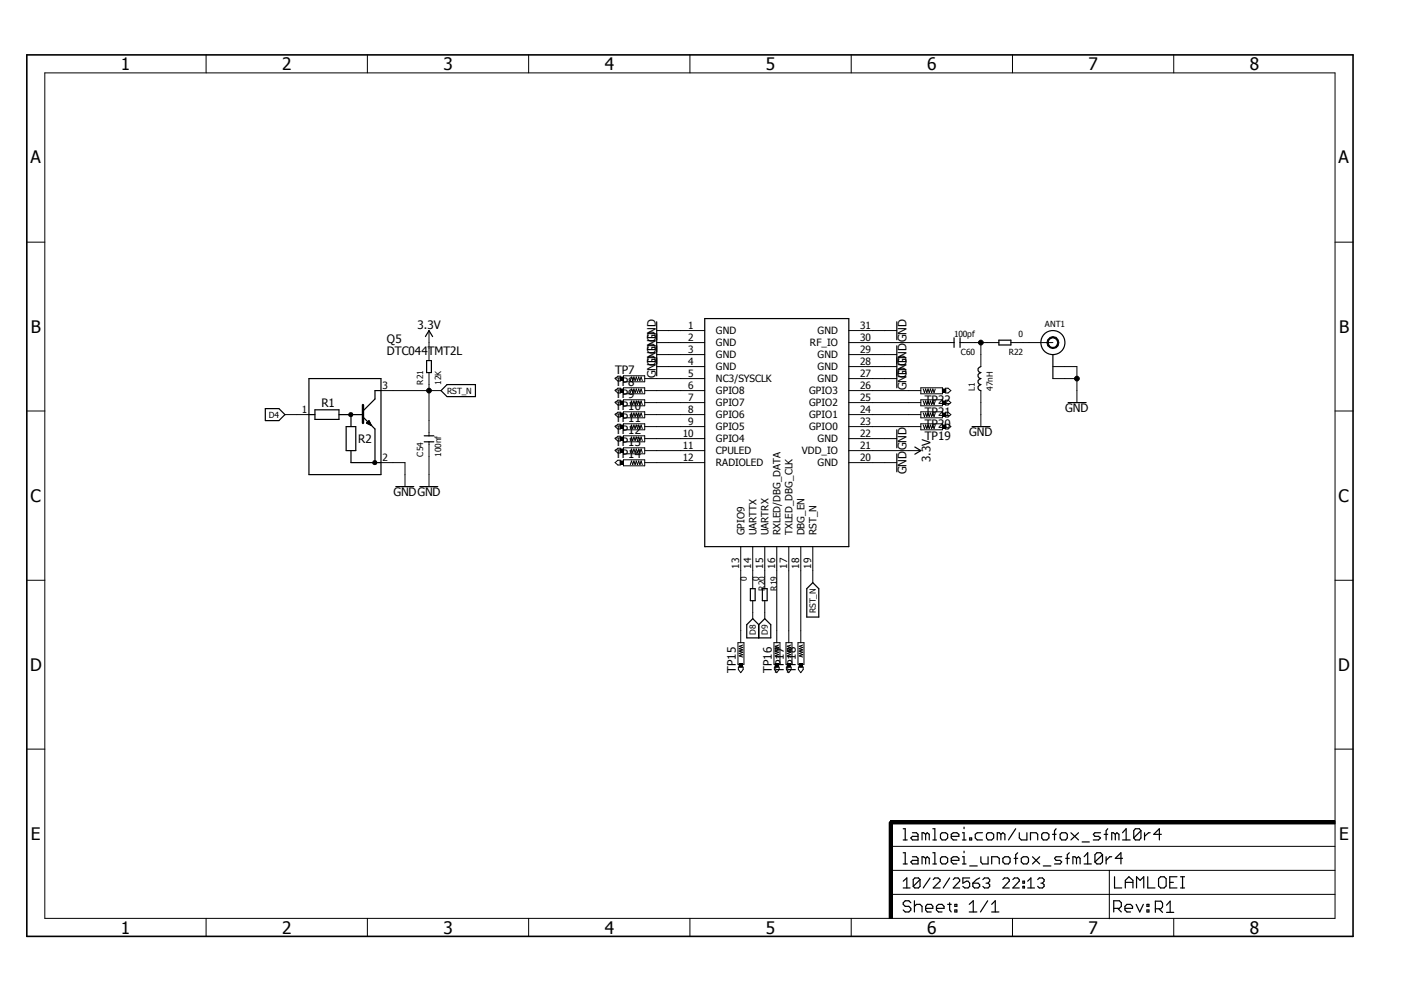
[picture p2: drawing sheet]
<svg xmlns="http://www.w3.org/2000/svg" width="297mm" height="210mm" viewBox="0 0 297 210" stroke-linecap="round" stroke-linejoin="round" font-family="sans-serif">
<path d="M286.7 11.3l-281.7 93.6M5 104.9l281.7 93.7" fill="none" stroke="#fff" stroke-width=".21"/>
<g fill="none" stroke="#000" stroke-width=".25">
<path d="M90 71.2l.8-1.3 .7 1.3M90.3 76.3h1v2.5h-1zM138.9 68.1v11.4M149.1 67.4h30.5v48.3h-30.5zM189.7 68.1v3.8M189.7 73.2v8.9M201.8 71.5v2M203.1 71.5v2M207.5 77.6l-.6 .4v.4l.3 .4h.3l-.6 .5v.4l.3 .3 .3 .1-.6 .4v.5l.3 .3 .3 .1-.6 .4v.4l.3 .4h.3M211.3 72h2.6v1h-2.6zM222.8 75v5.1M56.1 86.5h2.9l1.3 1.2-1.3 1.3h-2.9z"/>
<path d="M65.4 80.1h15.2v20.3h-15.2zM65.4 87.7h1.2M66.6 86.7h5.1v2h-5.1zM71.7 87.7h5.1M73.2 90.3h2.1v5h-2.1zM74.3 87.7v2.6M74.3 95.3v2.6h6.3M76.8 88.2l2.5 2.6v7.1M77.6 89.5l.5-.5 .5 1M77.6 89.5l1 .5M77.6 89.5h.7M77.6 89.4h.6"/>
<path d="M77.8 89.7h.5M77.8 89.3h.3M77.9 89.2h.2M78.1 89.8h.3M78.3 89.9h.2M78.6 90h.1M80.6 82.6h-1.3v1.8l-2.5 2.6M89.7 93.5h2.1M89.7 92.2h2.1M94.6 81.4h6v2.5h-6l-1.3-1.3zM189.7 90.9v3.9M189.7 96v3.8"/>
<path d="M193.5 94.6l1.3 .7-1.3 .8M205.7 90.3h3.8M226 85.2h3.8M83.7 103h3.8M88.8 103h3.8M158 132.2l1.3-1.3 1.2 1.3 1.3-1.3 1.3 1.3v2.8h-5.1zM158.7 124.6h1.1v2.5h-1.1zM160.5 132.2v2.8M161.3 124.6h1v2.5h-1zM172 123.3l1.2 1.3v6h-2.5v-6zM191.1 175.4h.4v2.3M191.1 177.7h.8"/>
<path d="M193 176.2h.9l.3 .3v1.2h-1.2l-.3-.4 .3-.3h1.2M195.8 176.5l-.4-.3h-.3v1.5M195.8 176.5v1.2M195.8 176.5l.4-.3 .4 .3v1.2M197.4 175.4h.4v2.3M197.4 177.7h.7M199 176.5l.3-.3h.8l.4 .3v.8l-.4 .4h-.8l-.3-.4zM201.3 177h1.6v-.5l-.5-.3h-.7l-.4 .3v.8l.4 .4h.7M203.6 176.2h.4v1.5M203.6 177.7h.8M204 175v.4M205.1 177.3h.5v.4h-.5z"/>
<path d="M207.9 176.2h-1.1l-.5 .3v.8l.5 .4h1.1M208.7 176.5l.3-.3h.8l.4 .3v.8l-.4 .4h-.8l-.3-.4zM211.8 176.5l-.4-.3h-.4v1.5M211.8 176.5v1.2M211.8 176.5l.4-.3 .4 .3v1.2M214.9 175.4l-1.5 2.3M215.6 176.2v1.1l.5 .4h1.2v-1.5M218 177.7v-1.5h1.2l.3 .3v1.2M220.4 176.5l.3-.3h.8l.4 .3v.8l-.4 .4h-.8l-.3-.4zM222.7 176.5h.7M223.4 175.4l-.3 .4v1.9M224.6 176.2h.9l.3 .3v.8l-.3 .4h-.9l-.3-.4v-.8z"/>
<path d="M226.6 176.2l1.6 1.5M228.2 176.2l-1.6 1.5M228.9 178.2h1.6M232.8 176.2h-1.2l-.3 .3 .3 .5h.8l.4 .3-.4 .4h-1.1M233.6 176.5h.8M234.4 175.4l-.4 .4v1.9M236 176.5l.3-.3 .4 .3v1.2M236 176.5l-.5-.3h-.3v1.5M236 176.5v1.2M237.5 177.7h1.6M237.5 176.2l.8-.8v2.3M241.4 175.8l-.4-.4h-.8l-.3 .4v1.5"/>
<path d="M241.4 175.8v1.5l-.4 .4h-.8l-.3-.4M241.4 175.8l-1.5 1.5M242.1 176.2v1.5M243.3 176.2h-.3l-.9 .8M245.7 176.5h-1.6l1.2-1.1v2.3M191.1 180.4h.4v2.4M191.1 182.8h.8M191.1 186.5l.8-.7v2.1M191.1 187.9h1.4M192.7 191l-.4-.4h-.8l-.4 .4v.4l.4 .4h.8l.4 .4v.3l-.4 .5h-.8l-.4-.5M193 181.3h.9l.3 .3v1.2h-1.2l-.3-.4 .3-.4h1.2M193.5 191.8l.4-.4h.7l.5 .4v1.2"/>
<path d="M193.5 190.6v2.4M194.6 186.1v1.5l-.3 .3h-.8l-.3-.3M194.6 186.1l-.3-.3h-.8l-.3 .3v1.5M194.6 186.1l-1.4 1.5M195.8 181.6l-.4-.3h-.3v1.5M195.8 181.6v1.2M195.8 192.2h1.6v-.4l-.4-.4h-.8l-.4 .4v.7l.4 .5h.8M195.8 181.6l.4-.3 .4 .3v1.2M196.8 185.8l-1.5 2.1M197.4 180.4h.4v2.4M197.4 182.8h.7M197.4 186.1l.4-.3h.7l.4 .3v.4l-1.5 1.4h1.5"/>
<path d="M198.1 192.2h1.6v-.4l-.4-.4h-.8l-.4 .4v.7l.4 .5h.8M199 181.6l.3-.3h.8l.4 .3v.8l-.4 .4h-.8l-.3-.4zM200.5 191.4h.8M200.9 185.8l-1.3 2.1M200.9 191v1.5l.4 .5M201.3 182h1.6v-.4l-.5-.3h-.7l-.4 .3v.8l.4 .4h.7M201.7 186.1l.3-.3h.7l.3 .3v.4l-1.3 1.4h1.3M202 192.5h.4v.5h-.4zM202 191.4h.4v.4h-.4zM203.6 182.8h.8M203.6 181.3h.4v1.5M204 180.1v.3"/>
<path d="M205.1 191.4l.8-.8v2.4M205.1 193h1.6M205.1 183.2h1.7M205.1 185.8h-1.4v1.1l.8-.4h.3l.3 .4v.7l-.3 .3h-.7l-.4-.3M205.8 186.9h1.1l.4 .3v.4l-.4 .3h-.7l-.4-.3zM207.3 185.8l-.7 .3-.8 .8M207.5 181.3v1.1l.4 .4h1.1v-1.5M207.9 186.1l.4-.3h.7l.4 .3v.4l-.4 .4M208.6 186.9h.4M209 190.6l-1.6 2.4M209 186.9l.4 .3v.4l-.4 .3h-.7l-.4-.3M209.8 182.8v-1.5h1.2l.4 .3v1.2"/>
<path d="M209.8 193h1.5M209.8 191.4l.8-.8v2.4M212.2 181.6l.4-.3h.8l.3 .3v.8l-.3 .4h-.8l-.4-.4zM212.2 186.1l.3-.3h.7l.3 .3v.4l-1.3 1.4h1.3M214.3 186.1l.3-.3h.7l.3 .3v.4l-1.3 1.4h1.3M214.5 181.6h.8M215.3 180.4l-.4 .5v1.9M216.1 181.6l.4-.3h.8l.3 .3v.8l-.3 .4h-.8l-.4-.4zM216.4 187.6h.3v.3h-.3zM216.4 186.5h.3v.4h-.3zM217.4 187.9h1.5M217.4 186.5l.7-.7v2.1"/>
<path d="M218.4 181.3l1.6 1.5M219.5 186.1l.4-.3h.7l.3 .3v.4l-.3 .4M220 181.3l-1.6 1.5M220.2 186.9h.4M220.6 186.9l.3 .3v.4l-.3 .3h-.7l-.4-.3M220.7 183.2h1.6M224.6 181.3h-1.2l-.3 .3 .3 .4h.9l.3 .4-.3 .4h-1.2M225.5 181.6h.7M226.2 180.4l-.4 .5v1.9M227.8 181.6l-.4-.3h-.4v1.5M227.8 181.6v1.2M227.8 181.6l.4-.3 .3 .3v1.2"/>
<path d="M229.4 182.8h1.5M229.4 181.3l.7-.9v2.4M233.3 180.9l-.5-.5h-.7l-.5 .5v1.5M233.3 180.9v1.5l-.5 .4h-.7l-.5-.4M233.3 180.9l-1.7 1.5M234 181.3v1.5M235.2 181.3h-.4l-.8 .7M235.6 192.2h1.2l.4-.4v-.8l-.4-.4h-1.2v2.4M235.8 185.5v2.4h1.5M236.5 192.2l.7 .8M237.5 181.6h-1.5l1.2-1.2v2.4M238 192.2h1.6v-.4l-.4-.4h-.8l-.4 .4v.7l.4 .5h.8"/>
<path d="M238.1 187.9v-1.6l.7-.8 .9 .8v1.6M238.1 186.7h1.6M240.4 191.4l.7 1.6 .8-1.6M240.5 187.9v-2.4l.7 .8 .8-.8v2.4M242.7 192.5h.4v.5h-.4zM242.7 191.4h.4v.4h-.4zM242.8 185.5v2.4h1.5M244.4 192.3h1.2l.4-.4v-.8l-.4-.4h-1.2v2.4M245.1 185.9l.4-.4h.8l.4 .4v1.6l-.4 .4h-.8l-.4-.4zM245.2 192.3l.8 .8M246.8 191.5l.8-.8v2.4M246.8 193.1h1.5"/>
<path d="M247.5 186.7h.7M249 185.5h-1.5v2.4h1.5M249.8 187.9h.8M249.8 185.5h.8M250.2 185.5v2.4"/>
<circle cx="222.7" cy="72.5" r="2.55"/>
</g>
<g fill="none" stroke="#000" stroke-width=".21">
<path d="M9.5 15.4h272.9v178.9h-272.9zM43.6 11.6v3.8M77.7 11.6v3.8M111.8 11.6v3.8M146 11.6v3.8M180.1 11.6v3.8M214.2 11.6v3.8M248.3 11.6v3.8M5.7 51.2h3.8M282.4 51.2h3.9M90.8 69.9v6.4M90.8 78.8v13.4"/>
<path d="M131.2 79.8h.7v.6h-.7zM131.9 79.5h4.5v1.3h-4.5zM138.9 69.9h10.2M138.9 72.5h10.2M138.9 75h10.2M138.9 77.6h10.2M179.6 69.9h10.1M179.6 72.5h22.2M179.6 75h10.1M179.6 77.6h10.1M203.1 72.5h8.2M207.5 72.5v5.1"/>
<path d="M213.9 72.5h8.9M221.7 71.9a1.27 1.27 0 0 1 2-.2 1.27 1.27 0 0 1-.5 2 1.27 1.27 0 0 1-1.7-1.2h.2a1.02 1.02 0 0 1 1.3-1 1.02 1.02 0 0 1 .7 1.4 1.02 1.02 0 0 1-1.5 .5l-.5-.9h-.2zM222.8 77.6h5v7.6M5.7 87h3.8M60.3 87.7h5.1M73.9 87.4h.6l.2 .3-.2 .4h-.6l-.2-.4 .6-.1v.2l-.6-.1zM79 97.6h.6l.2 .3-.2 .3h-.6l-.2-.3 .5-.1v.2l-.5-.1zM80.6 97.9h5.1v5.1M80.6 82.6h12.7M90.8 93.5v9.5M130.1 80.1l.6-.5h.5v1h-.5zM130.1 82.6l.6-.5h.5v1.1h-.5z"/>
<path d="M130.1 85.2l.6-.5h.5v1h-.5zM130.1 87.7l.6-.5h.5v1h-.5zM130.1 90.3l.6-.5h.5v1h-.5zM130.1 92.8l.6-.5h.5v1h-.5zM130.1 95.3l.6-.5h.5v1.1h-.5zM130.1 97.9l.6-.5h.5v1h-.5zM131.2 82.3h.7v.7h-.7zM131.2 84.9h.7v.6h-.7zM131.2 87.4h.7v.7h-.7zM131.2 89.9h.7v.7h-.7zM131.2 92.5h.7v.6h-.7zM131.2 95h.7v.7h-.7z"/>
<path d="M131.2 97.6h.7v.6h-.7zM131.9 82.1h4.5v1.2h-4.5zM131.9 84.6h4.5v1.3h-4.5zM131.9 87.1h4.5v1.3h-4.5zM131.9 89.7h4.5v1.2h-4.5zM131.9 92.2h4.5v1.3h-4.5zM131.9 94.8h4.5v1.2h-4.5zM131.9 97.3h4.5v1.3h-4.5zM133.3 80.5l.3-.7 .3 .7 .2-.7 .3 .7 .2-.7 .3 .7 .2-.7 .3 .7 .2-.7 .3 .7M133.3 83.1l.3-.8 .3 .8 .2-.8 .3 .8 .2-.8 .3 .8 .2-.8 .3 .8 .2-.8 .3 .8M133.3 85.6l.3-.7 .3 .7 .2-.7 .3 .7 .2-.7 .3 .7 .2-.7 .3 .7 .2-.7 .3 .7M133.3 88.2l.3-.8 .3 .8 .2-.8 .3 .8 .2-.8 .3 .8 .2-.8 .3 .8 .2-.8 .3 .8"/>
<path d="M133.3 90.7l.3-.8 .3 .8 .2-.8 .3 .8 .2-.8 .3 .8 .2-.8 .3 .8 .2-.8 .3 .8M133.3 93.2l.3-.7 .3 .7 .2-.7 .3 .7 .2-.7 .3 .7 .2-.7 .3 .7 .2-.7 .3 .7M133.3 95.8l.3-.8 .3 .8 .2-.8 .3 .8 .2-.8 .3 .8 .2-.8 .3 .8 .2-.8 .3 .8M133.3 98.3l.3-.7 .3 .7 .2-.7 .3 .7 .2-.7 .3 .7 .2-.7 .3 .7 .2-.7 .3 .7M136.4 97.9h12.7M136.4 95.3h12.7M136.4 92.8h12.7M136.4 80.1h12.7M136.4 90.3h12.7M136.4 87.7h12.7M136.4 85.2h12.7M136.4 82.6h12.7"/>
<path d="M179.6 97.9h10.1M179.6 95.3h15.2M179.6 92.8h10.1M179.6 80.1h10.1M179.6 90.3h15.2M179.6 87.7h15.2M179.6 85.2h15.2M179.6 82.6h15.2M194.8 82.1h4.6v1.2h-4.6zM194.8 84.6h4.6v1.3h-4.6zM194.8 87.1h4.6v1.3h-4.6zM194.8 89.7h4.6v1.2h-4.6z"/>
<path d="M195.3 82.3l.3 .8 .2-.8 .3 .8 .2-.8 .3 .8 .2-.8 .3 .8 .3-.8 .2 .8 .3-.8M195.3 84.9l.3 .7 .2-.7 .3 .7 .2-.7 .3 .7 .2-.7 .3 .7 .3-.7 .2 .7 .3-.7M195.3 87.4l.3 .8 .2-.8 .3 .8 .2-.8 .3 .8 .2-.8 .3 .8 .3-.8 .2 .8 .3-.8M195.3 89.9l.3 .8 .2-.8 .3 .8 .2-.8 .3 .8 .2-.8 .3 .8 .3-.8 .2 .8 .3-.8M199.4 82.3h.7v.7h-.7zM199.4 84.9h.7v.6h-.7zM199.4 87.4h.7v.7h-.7zM199.4 89.9h.7v.7h-.7zM200.1 82.1h.5l.6 .5-.6 .6h-.5zM200.1 84.7h.5l.6 .5-.6 .5h-.5zM200.1 87.2h.5l.6 .5-.6 .5h-.5zM200.1 89.8h.5l.6 .5-.6 .5h-.5z"/>
<path d="M207.5 82.6v7.7M222.8 80.1h5M282.4 87h3.9M156.7 115.7v20.3M159.3 115.7v8.9M161.8 115.7v8.9M164.3 115.7v20.3M166.9 115.7v20.3M169.4 115.7v20.3M172 115.7v7.6M5.7 122.8h3.8M156.1 136h1.3v4.6h-1.3z"/>
<path d="M157.1 136.5l-.7 .3 .7 .2-.7 .3 .7 .2-.7 .3 .7 .2-.7 .3 .7 .2-.7 .3 .7 .2M159.3 127.1v3.8M161.8 127.1v3.8M163.7 136h1.3v4.6h-1.3zM164.8 136.5l-.8 .3 .8 .2-.8 .3 .8 .2-.8 .3 .8 .2-.8 .3 .8 .2-.8 .3 .8 .2M166.3 136h1.3v4.6h-1.3zM167.3 136.5l-.8 .3 .8 .2-.8 .3 .8 .2-.8 .3 .8 .2-.8 .3 .8 .2-.8 .3 .8 .2M168.8 136h1.3v4.6h-1.3zM169.8 136.5l-.7 .3 .7 .2-.7 .3 .7 .2-.7 .3 .7 .2-.7 .3 .7 .2-.7 .3 .7 .2M282.4 122.8h3.9M5.7 158.5h3.8M156.2 141.2h1v.5l-.5 .6-.5-.6z"/>
<path d="M156.4 140.5h.7v.7h-.7zM163.8 141.2h1v.5l-.5 .6-.5-.6zM164 140.5h.7v.7h-.7zM166.4 141.2h1v.5l-.5 .6-.5-.6zM166.5 140.5h.7v.7h-.7zM168.9 141.2h1v.5l-.5 .6-.5-.6zM169.1 140.5h.7v.7h-.7zM282.4 158.5h3.9M188.1 174h.7v20.3h-.7zM188.5 173.7h93.9v.6h-93.9zM188.5 179.1h93.9M43.6 194.3v3.8"/>
<path d="M77.7 194.3v3.8M111.8 194.3v3.8M146 194.3v3.8M180.1 194.3v3.8M188.5 189.2h93.9M188.5 184.2h93.9M214.2 194.3v3.8M234.7 184.2v10.2M248.3 194.3v3.8"/>
<circle cx="207.5" cy="72.5" r=".5"/>
<circle cx="90.8" cy="82.6" r=".5"/>
<circle cx="227.8" cy="80.1" r=".5"/>
</g>
<g fill="#000">
<path d="M131.2 79.8h.7v.6h-.7z" fill-rule="evenodd"/>
<path d="M221.7 71.9a1.27 1.27 0 0 1 2-.2 1.27 1.27 0 0 1-.5 2 1.27 1.27 0 0 1-1.7-1.2h.2a1.02 1.02 0 0 1 1.3-1 1.02 1.02 0 0 1 .7 1.4 1.02 1.02 0 0 1-1.5 .5l-.5-.9h-.2z" fill-rule="evenodd"/>
<path d="M73.9 87.4h.6l.2 .3-.2 .4h-.6l-.2-.4 .6-.1v.2l-.6-.1z" fill-rule="evenodd"/>
<path d="M79 97.6h.6l.2 .3-.2 .3h-.6l-.2-.3 .5-.1v.2l-.5-.1z" fill-rule="evenodd"/>
<path d="M131.2 82.3h.7v.7h-.7z" fill-rule="evenodd"/>
<path d="M131.2 84.9h.7v.6h-.7z" fill-rule="evenodd"/>
<path d="M131.2 87.4h.7v.7h-.7z" fill-rule="evenodd"/>
<path d="M131.2 89.9h.7v.7h-.7z" fill-rule="evenodd"/>
<path d="M131.2 92.5h.7v.6h-.7z" fill-rule="evenodd"/>
<path d="M131.2 95h.7v.7h-.7z" fill-rule="evenodd"/>
<path d="M131.2 97.6h.7v.6h-.7z" fill-rule="evenodd"/>
<path d="M199.4 82.3h.7v.7h-.7z" fill-rule="evenodd"/>
<path d="M199.4 84.9h.7v.6h-.7z" fill-rule="evenodd"/>
<path d="M199.4 87.4h.7v.7h-.7z" fill-rule="evenodd"/>
<path d="M199.4 89.9h.7v.7h-.7z" fill-rule="evenodd"/>
<path d="M156.4 140.5h.7v.7h-.7z" fill-rule="evenodd"/>
<path d="M164 140.5h.7v.7h-.7z" fill-rule="evenodd"/>
<path d="M166.5 140.5h.7v.7h-.7z" fill-rule="evenodd"/>
<path d="M169.1 140.5h.7v.7h-.7z" fill-rule="evenodd"/>
<path d="M188.1 174h.7v20.3h-.7z" fill-rule="evenodd"/>
<path d="M188.5 173.7h93.9v.6h-93.9z" fill-rule="evenodd"/>
<circle cx="207.5" cy="72.5" r=".5"/>
<circle cx="90.8" cy="82.6" r=".5"/>
<circle cx="227.8" cy="80.1" r=".5"/>
</g>
<path d="M76.8 85.7v3.8" fill="none" stroke="#000" stroke-width=".51"/>
<path d="M189.7 174h-1.2v1.3" fill="none" stroke="#000" stroke-width=".68"/>
<path d="M5.7 11.6h280.6v186.5h-280.6z" fill="none" stroke="#000" stroke-width=".34"/>
<g font-size="3.6">
<text x="25.6" y="14.8">1</text>
<text x="59.7" y="14.8">2</text>
<text x="93.8" y="14.8">3</text>
<text x="127.9" y="14.8">4</text>
<text x="162.1" y="14.8">5</text>
<text x="196.2" y="14.8">6</text>
<text x="230.3" y="14.8">7</text>
<text x="264.4" y="14.8">8</text>
<text x="6.4" y="34.6">A</text>
<text x="283.2" y="34.6">A</text>
<text x="6.5" y="70.4">B</text>
<text x="283.3" y="70.4">B</text>
<text x="6.4" y="106.2">C</text>
<text x="283.2" y="106.2">C</text>
<text x="6.3" y="141.9">D</text>
<text x="283.1" y="141.9">D</text>
<text x="6.5" y="177.7">E</text>
<text x="283.3" y="177.7">E</text>
<text x="25.6" y="197.5">1</text>
<text x="59.7" y="197.5">2</text>
<text x="93.8" y="197.5">3</text>
<text x="127.9" y="197.5">4</text>
<text x="162.1" y="197.5">5</text>
<text x="196.2" y="197.5">6</text>
<text x="230.3" y="197.5">7</text>
<text x="264.4" y="197.5">8</text>
</g>
<g font-size="2.5">
<text x="88.3" y="69.7">3.3V</text>
<text x="81.9" y="75">DTC044TMT2L</text>
<text x="81.9" y="72.5">Q5</text>
<text x="138.8" y="77.5" transform="rotate(-90 138.8 77.5)">GNDGND</text>
<text x="191.8" y="72.4" transform="rotate(-90 191.8 72.4)">GND</text>
<text x="130.1" y="79.1">TP7</text>
<text x="130.1" y="81.6">TP8</text>
<text x="138.8" y="80" transform="rotate(-90 138.8 80)">GNDGND</text>
<text x="191.8" y="82.6" transform="rotate(-90 191.8 82.6)">GNDGND</text>
<text x="191.8" y="80" transform="rotate(-90 191.8 80)">GND</text>
<text x="68" y="86">R1</text>
<text x="130.1" y="84.2">TP9</text>
<text x="130.1" y="86.7">TP10</text>
<text x="130.1" y="89.3">TP11</text>
<text x="195.7" y="85.4">TP22</text>
<text x="195.7" y="88">TP21</text>
<text x="225.4" y="87.2">GND</text>
<text x="75.8" y="93.7">R2</text>
<text x="130.1" y="91.8">TP12</text>
<text x="130.1" y="94.3">TP13</text>
<text x="191.8" y="95.3" transform="rotate(-90 191.8 95.3)">GND</text>
<text x="195.7" y="90.5">TP20</text>
<text x="195.7" y="93.1">TP19</text>
<text x="205.1" y="92.3">GND</text>
<text x="130.1" y="96.9">TP14</text>
<text x="191.8" y="100.3" transform="rotate(-90 191.8 100.3)">GND</text>
<text x="196.8" y="97.8" transform="rotate(-90 196.8 97.8)">3.3V</text>
<text x="83.2" y="105">GNDGND</text>
<text x="155.7" y="142.3" transform="rotate(-90 155.7 142.3)">TP15</text>
<text x="163.3" y="142.3" transform="rotate(-90 163.3 142.3)">TP16</text>
<text x="165.9" y="142.3" transform="rotate(-90 165.9 142.3)">TP17</text>
<text x="168.4" y="142.3" transform="rotate(-90 168.4 142.3)">TP18</text>
</g>
<g font-size="2.1">
<text x="145.6" y="69.6">1</text>
<text x="151.5" y="70.7">GND</text>
<text x="173" y="70.7">GND</text>
<text x="181.9" y="69.6">31</text>
<text x="145.6" y="72.2">2</text>
<text x="145.6" y="74.7">3</text>
<text x="145.6" y="77.2">4</text>
<text x="151.5" y="73.3">GND</text>
<text x="151.5" y="75.8">GND</text>
<text x="171.4" y="73.3">RF_IO</text>
<text x="173" y="75.8">GND</text>
<text x="181.9" y="77.2">28</text>
<text x="181.9" y="74.7">29</text>
<text x="181.9" y="72.2">30</text>
<text x="80.9" y="82.3">3</text>
<text x="145.6" y="82.3">6</text>
<text x="145.6" y="79.8">5</text>
<text x="151.5" y="78.3">GND</text>
<text x="151.5" y="83.4">GPIO8</text>
<text x="151.5" y="80.9">NC3/SYSCLK</text>
<text x="171.2" y="83.4">GPIO3</text>
<text x="173" y="80.9">GND</text>
<text x="173" y="78.3">GND</text>
<text x="181.9" y="79.8">27</text>
<text x="181.9" y="82.3">26</text>
<text x="63.8" y="87.4">1</text>
<text x="145.6" y="89.9">9</text>
<text x="145.6" y="87.4">8</text>
<text x="145.6" y="84.9">7</text>
<text x="151.5" y="88.5">GPIO6</text>
<text x="151.5" y="86">GPIO7</text>
<text x="171.2" y="88.5">GPIO1</text>
<text x="171.2" y="86">GPIO2</text>
<text x="181.9" y="89.9">23</text>
<text x="181.9" y="87.4">24</text>
<text x="181.9" y="84.9">25</text>
<text x="144.4" y="95">11</text>
<text x="144.4" y="92.5">10</text>
<text x="151.5" y="93.6">GPIO4</text>
<text x="151.5" y="91">GPIO5</text>
<text x="171.2" y="91">GPIO0</text>
<text x="173" y="93.6">GND</text>
<text x="181.9" y="95">21</text>
<text x="181.9" y="92.5">22</text>
<text x="80.9" y="97.6">2</text>
<text x="144.4" y="97.6">12</text>
<text x="151.5" y="96.1">CPULED</text>
<text x="151.5" y="98.7">RADIOLED</text>
<text x="169.7" y="96.1">VDD_IO</text>
<text x="173" y="98.7">GND</text>
<text x="181.9" y="97.6">20</text>
<text x="157.5" y="113.3" transform="rotate(-90 157.5 113.3)">GPIO9</text>
<text x="160" y="113.3" transform="rotate(-90 160 113.3)">UARTTX</text>
<text x="162.6" y="113.3" transform="rotate(-90 162.6 113.3)">UARTRX</text>
<text x="165.1" y="113.3" transform="rotate(-90 165.1 113.3)">RXLED/DBG_DATA</text>
<text x="167.6" y="113.3" transform="rotate(-90 167.6 113.3)">TXLED_DBG_CLK</text>
<text x="170.2" y="113.3" transform="rotate(-90 170.2 113.3)">DBG_EN</text>
<text x="172.7" y="113.3" transform="rotate(-90 172.7 113.3)">RST_N</text>
<text x="156.4" y="120.3" transform="rotate(-90 156.4 120.3)">13</text>
<text x="158.9" y="120.3" transform="rotate(-90 158.9 120.3)">14</text>
<text x="161.5" y="120.3" transform="rotate(-90 161.5 120.3)">15</text>
<text x="164" y="120.3" transform="rotate(-90 164 120.3)">16</text>
<text x="166.5" y="120.3" transform="rotate(-90 166.5 120.3)">17</text>
<text x="169.1" y="120.3" transform="rotate(-90 169.1 120.3)">18</text>
<text x="171.6" y="120.3" transform="rotate(-90 171.6 120.3)">19</text>
</g>
<g font-size="1.8">
<text x="201.8" y="71.2">100pf</text>
<text x="215.5" y="71.2">0</text>
<text x="221.1" y="69.2">ANT1</text>
<text x="203.3" y="75">C60</text>
<text x="213.4" y="75">R22</text>
<text x="89.5" y="81.4" transform="rotate(-90 89.5 81.4)">R21</text>
<text x="93.3" y="81.4" transform="rotate(-90 93.3 81.4)">12K</text>
<text x="94.6" y="83.3">RST_N</text>
<text x="206.2" y="82.6" transform="rotate(-90 206.2 82.6)">L1</text>
<text x="210.1" y="82.6" transform="rotate(-90 210.1 82.6)">47nH</text>
<text x="56.9" y="88.4">D4</text>
<text x="89.5" y="96.6" transform="rotate(-90 89.5 96.6)">C54</text>
<text x="93.3" y="96.6" transform="rotate(-90 93.3 96.6)">100nf</text>
<text x="158" y="123" transform="rotate(-90 158 123)">0</text>
<text x="160.5" y="123" transform="rotate(-90 160.5 123)">0</text>
<text x="161.8" y="125" transform="rotate(-90 161.8 125)">R20</text>
<text x="164.3" y="125" transform="rotate(-90 164.3 125)">R19</text>
<text x="172.6" y="129.8" transform="rotate(-90 172.6 129.8)">RST_N</text>
<text x="159.9" y="134.3" transform="rotate(-90 159.9 134.3)">D8</text>
<text x="162.5" y="134.3" transform="rotate(-90 162.5 134.3)">D9</text>
</g>
</svg>
